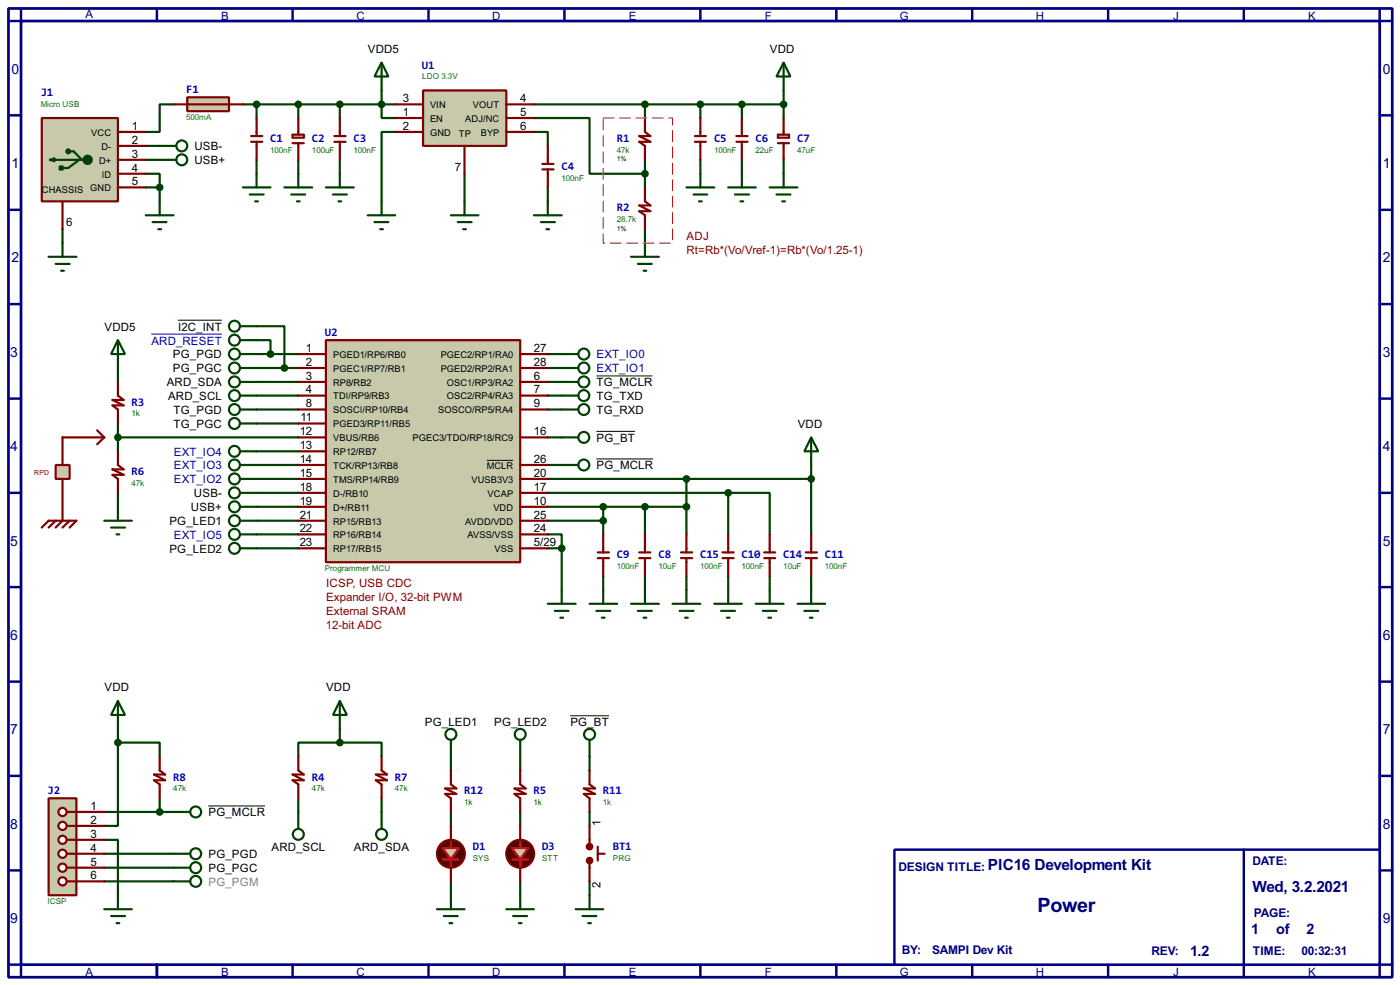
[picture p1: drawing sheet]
<svg xmlns="http://www.w3.org/2000/svg" width="256mm" height="180mm" viewBox="0 0 256 180" stroke-linecap="round" stroke-linejoin="round" font-family="sans-serif">
<path d="M1.6 1.6h253.5v177.3h-253.5zM3.9 3.9h248.9v172.7h-248.9z" fill="none" stroke="#000080" stroke-width=".5"/>
<path d="M3.9 1.6v2.3h-2.3M28.8 1.6v2.3" fill="none" stroke="#000080" stroke-width=".45"/>
<path d="M163.9 155.5h88.9v21.1h-88.9z" fill="#fff" stroke="#000080" stroke-width=".45"/>
<g fill="none" stroke="#000080" stroke-width=".45">
<path d="M53.6 1.6v2.3M78.5 1.6v2.3M103.4 1.6v2.3M128.3 1.6v2.3M153.2 1.6v2.3M178.1 1.6v2.3M203 1.6v2.3M227.9 1.6v2.3M252.8 1.6v2.3h2.3M1.6 21.1h2.3M1.6 38.4h2.3M252.8 21.1h2.3"/>
<path d="M252.8 38.4h2.3M1.6 55.7h2.3M252.8 55.7h2.3M1.6 73h2.3M252.8 73h2.3M1.6 90.2h2.3M252.8 90.2h2.3M1.6 107.5h2.3M252.8 107.5h2.3M1.6 124.8h2.3M252.8 124.8h2.3M1.6 142h2.3"/>
<path d="M1.6 159.3h2.3M227.9 155.5v23.4M252.8 142h2.3M252.8 159.3h2.3M1.6 176.6h2.3v2.3M28.8 176.6v2.3M53.6 176.6v2.3M78.5 176.6v2.3M103.4 176.6v2.3M128.3 176.6v2.3M153.2 176.6v2.3M178.1 176.6v2.3"/>
<path d="M203 176.6v2.3M255.1 176.6h-2.3v2.3"/>
</g>
<g fill="none" stroke="#004000" stroke-width=".4">
<path d="M31.8 19.1h-2.5v5.1h-2.6M44.5 19.1h27.9M47 19.1v2.5M54.7 19.1v2.5M62.3 19.1v2.5M69.9 16.6v5h2.5M97.8 19.1h45.8M118.2 19.1v2.5M128.3 19.1v2.5M135.9 19.1v2.5M143.6 16.6v5M26.7 31.8h2.6v2.5"/>
<path d="M26.7 26.7h5.6M26.7 29.3h5.6M26.7 34.3h2.6M26.7 39.4h5.1M29.3 34.3v5.1M47 29.3v2.5M54.7 29.3v2.5M62.3 29.3v2.5M72.4 24.2h-2.5v12.7M85.1 31.8v5.1M97.8 24.2h2.6v2.5M97.8 21.6h10.2v10.2h10.2"/>
<path d="M100.4 34.3v2.6M118.2 29.3v5M128.3 29.3v2.5M135.9 29.3v2.5M143.6 29.3v2.5M8.9 47h5.1M10.2 48.3h2.6M11.2 49.6h.5M11.5 42v5M28 40.7h2.5M29 42h.5M47 59.7h5.1v7.7"/>
<path d="M118.2 42v2.5M21.6 67.4v2.5M21.6 77.5v5.1M47 62.3h2.6v2.5M47 69.9h7.7M47 72.4h7.7M47 75h7.7M47 77.5h7.7M47 64.8h7.7M47 67.4h7.7M100.4 69.9h2.5M100.4 72.4h2.5"/>
<path d="M100.4 75h2.5M100.4 64.8h2.5M100.4 67.4h2.5M21.6 90.2v2.6M21.6 80.1h33.1M47 92.8h7.7M47 87.7h7.7M47 82.6h7.7M47 85.1h7.7M47 90.2h7.7M47 97.8h7.7M47 95.3h7.7"/>
<path d="M100.4 97.8h2.5v2.6M100.4 92.8h25.4M100.4 87.7h48.2M100.4 85.1h2.5M100.4 80.1h2.5M100.4 90.2h33M100.4 95.3h10.1M110.5 92.8v5M118.2 92.8v5M125.8 87.7v10.1M133.4 90.2h7.6v7.6M133.4 90.2v7.6"/>
<path d="M148.6 85.1v12.7M47 100.4h7.7M100.4 100.4h2.5M102.9 100.4v7.6M110.5 105.5v2.5M118.2 105.5v2.5M125.8 105.5v2.5M133.4 105.5v2.5M141 105.5v2.5M148.6 105.5v2.5M21.6 135.9v15.3h-2.5M21.6 135.9h7.7v2.6"/>
<path d="M21.6 133.4v2.5M62.3 135.9h-7.6v2.6M62.3 135.9h7.6v2.6M62.3 133.4v2.5M82.6 138.5v2.5M95.3 138.5v2.5M108 138.5v2.5M19.1 153.7h2.5v10.2M19.1 156.3h12.7M19.1 158.8h12.7M19.1 148.6h12.7M29.3 146.1v2.5"/>
<path d="M54.7 146.1v2.5M69.9 146.1v2.5M82.6 148.6v2.6M95.3 148.6v2.6M108 148.6v2.6M19.1 161.3h12.7M82.6 161.3v2.6M95.3 161.3v2.6M108 161.3v2.6"/>
<circle cx="33.3" cy="29.3" r="1"/>
<circle cx="33.3" cy="26.7" r="1"/>
</g>
<circle cx="29.2" cy="34.3" r=".5" fill="#004000" stroke="#004000" stroke-width=".4"/>
<path d="M7.7 21.6h13.9v15.3h-13.9z" fill="#c8c8aa" stroke="#800000" stroke-width=".4"/>
<g fill="none" stroke="#004000" stroke-width=".4">
<path d="M9.2 29.3l.8-.3v.5zM10 29.3h6.1M11 30.5h.5v.5h-.5zM11.2 30.5v.5M12.5 27.7h1l1.5 1.6M14.5 29.3l-2 1.5h-1"/>
<circle cx="12.5" cy="27.7" r=".35"/>
<circle cx="16" cy="29.3" r=".75"/>
<circle cx="16" cy="29.3" r=".5"/>
<circle cx="16.1" cy="29.3" r=".25"/>
</g>
<path d="M11.5 36.9v5.1M21.6 24.2h5.1M21.6 26.7h5.1M21.6 29.3h5.1M21.6 34.3h5.1M21.6 31.8h5.1" fill="none" stroke="#800000" stroke-width=".4"/>
<path d="M34.3 17.8h7.7v2.6h-7.7z" fill-rule="evenodd" fill="#c8c8aa" stroke="#800000" stroke-width=".4"/>
<path d="M31.8 19.1h12.7M46 24.9h2.1M46 26h2.1M47 21.6v3.3M47 26v3.3M61.3 24.9h2M61.3 26h2M62.3 21.6v3.3M62.3 26v3.3" fill="none" stroke="#800000" stroke-width=".4"/>
<circle cx="47" cy="19.1" r=".5" fill="#004000" stroke="#004000" stroke-width=".4"/>
<path d="M44.5 34.3h5.1M45.8 35.6h2.5M46.8 36.9h.5M47 31.8v2.5M52.1 34.3h5.1M53.4 35.6h2.5M54.4 36.9h.5M54.7 31.8v2.5M59.7 34.3h5.1M61 35.6h2.6M62 36.9h.5M62.3 31.8v2.5" fill="none" stroke="#004000" stroke-width=".4"/>
<path d="M77.5 16.6h15.3v10.1h-15.3z" fill="#c8c8aa" stroke="#800000" stroke-width=".4"/>
<g fill="none" stroke="#800000" stroke-width=".4">
<path d="M72.4 19.1h5.1M92.8 19.1h5M72.4 21.6h5.1M72.4 24.2h5.1M85.1 26.7v5.1M92.8 21.6h5M92.8 24.2h5M99.4 30h2M99.4 31h2M100.4 26.7v3.3M100.4 31v3.3M118.2 21.6v2.6l1 .7h-2.1l2.1 1.1h-2.1l1.1 .7v2.6"/>
<path d="M118.2 34.3v2.6l1 .7h-2.1l2.1 1.1h-2.1l1.1 .7v2.6M127.3 24.9h2M127.3 26h2M128.3 21.6v3.3M128.3 26v3.3M110.5 97.8v3.3M109.5 101.1h2.1M109.5 102.2h2.1M110.5 102.2v3.3"/>
</g>
<g fill="#004000" stroke="#004000" stroke-width=".4">
<circle cx="62.2" cy="19.1" r=".5"/>
<circle cx="135.9" cy="19.1" r=".5"/>
<circle cx="128.3" cy="19.1" r=".5"/>
<circle cx="118.1" cy="19.1" r=".5"/>
<circle cx="118.1" cy="31.8" r=".5"/>
<circle cx="143.5" cy="19.1" r=".5"/>
</g>
<g fill="none" stroke="#004000" stroke-width=".4">
<path d="M143.6 11.5l1.2 2.5h-2.5zM143.6 11.5v5.1M67.4 39.4h5M69.9 36.9v2.5M82.6 39.4h5.1M85.1 36.9v2.5M97.8 39.4h5.1M100.4 36.9v2.5M125.8 34.3h5.1M127.1 35.6h2.5M128.1 36.9h.5M128.3 31.8v2.5"/>
<path d="M133.4 34.3h5.1M134.7 35.6h2.5M135.7 36.9h.5M135.9 31.8v2.5M141 34.3h5.1M142.3 35.6h2.5M143.3 36.9h.5M143.6 31.8v2.5M68.6 40.7h2.6M69.7 42h.5M83.9 40.7h2.5M84.9 42h.5"/>
<path d="M99.1 40.7h2.6M100.1 42h.5M115.6 47h5.1M116.9 48.3h2.5M117.9 49.6h.5M118.2 44.5v2.5M44 64.8h3M44 67.4h3M44 77.5h3M44 75h3M102.9 75h3.1M102.9 72.4h3.1"/>
<path d="M44 90.2h3M44 92.8h3M100.4 110.5h5.1M101.7 111.8h2.5M102.7 113.1h.5M102.9 108v2.5M108 110.5h5.1M109.3 111.8h2.5M110.3 113.1h.5M110.5 108v2.5"/>
<circle cx="42.9" cy="67.4" r="1"/>
<circle cx="42.9" cy="64.8" r="1"/>
<circle cx="42.9" cy="75" r="1"/>
<circle cx="42.9" cy="77.5" r="1"/>
<circle cx="106.9" cy="72.4" r="1"/>
<circle cx="106.9" cy="75" r="1"/>
<circle cx="42.9" cy="90.2" r="1"/>
<circle cx="42.9" cy="92.8" r="1"/>
</g>
<path d="M8.9 146.1h5.1v17.8h-5.1z" fill="#c8c8aa" stroke="#800000" stroke-width=".4"/>
<path d="M12.2 148.6h1.8" fill="none" stroke="#800000" stroke-width=".4"/>
<circle cx="11.4" cy="148.6" r=".75" fill="#feffff" stroke="#800000" stroke-width=".4"/>
<path d="M12.2 151.2h1.8" fill="none" stroke="#800000" stroke-width=".4"/>
<circle cx="11.4" cy="151.2" r=".75" fill="#feffff" stroke="#800000" stroke-width=".4"/>
<path d="M12.2 153.7h1.8" fill="none" stroke="#800000" stroke-width=".4"/>
<circle cx="11.4" cy="153.7" r=".75" fill="#feffff" stroke="#800000" stroke-width=".4"/>
<path d="M12.2 156.3h1.8" fill="none" stroke="#800000" stroke-width=".4"/>
<circle cx="11.4" cy="156.3" r=".75" fill="#feffff" stroke="#800000" stroke-width=".4"/>
<path d="M12.2 158.8h1.8" fill="none" stroke="#800000" stroke-width=".4"/>
<circle cx="11.4" cy="158.8" r=".75" fill="#feffff" stroke="#800000" stroke-width=".4"/>
<path d="M12.2 161.3h1.8" fill="none" stroke="#800000" stroke-width=".4"/>
<circle cx="11.4" cy="161.3" r=".75" fill="#feffff" stroke="#800000" stroke-width=".4"/>
<path d="M54.7 138.5v2.5l1 .8h-2.1l2.1 1h-2.1l1.1 .8v2.5M14 148.6h5.1M14 151.2h5.1M14 153.7h5.1M14 156.3h5.1M14 158.8h5.1M14 161.3h5.1" fill="none" stroke="#800000" stroke-width=".4"/>
<g fill="none" stroke="#004000" stroke-width=".4">
<path d="M69.9 11.5l1.3 2.5h-2.6zM69.9 11.5v5.1M21.6 128.3l1.3 2.6h-2.5zM21.6 128.3v5.1M31.8 148.6h3.1M31.8 156.3h3.1M31.8 158.8h3.1M19.1 166.4h5.1M20.4 167.7h2.5M21.4 169h.5M21.6 163.9v2.5M31.8 161.3h3.1"/>
<circle cx="35.8" cy="148.6" r="1"/>
<circle cx="35.8" cy="156.3" r="1"/>
<circle cx="35.8" cy="158.8" r="1"/>
<circle cx="35.8" cy="161.3" r="1"/>
</g>
<path d="M38.2 147.5h10.4" fill="none" stroke="#000" stroke-width=".18"/>
<circle cx="21.6" cy="135.9" r=".5" fill="#004000" stroke="#004000" stroke-width=".4"/>
<circle cx="82.6" cy="156.3" r="2.55" fill="#400000" stroke="#800000" stroke-width=".4"/>
<path d="M81.1 155.2h1.5v-1.2v1.2h1.5l-1.5 2.1h1.5h-3h1.5v1.3v-1.3z" fill-rule="evenodd" fill="#c8c8aa" stroke="#f00" stroke-width=".4"/>
<g fill="none" stroke="#800000" stroke-width=".4">
<path d="M21.6 69.9v2.5l1.1 .8h-2.1l2.1 1h-2.1l1 .8v2.5M21.6 82.6v2.5l1.1 .8h-2.1l2.1 1h-2.1l1 .8v2.5M118.2 97.8v3.3M125.8 97.8v3.3M133.4 97.8v3.3M141 97.8v3.3M148.6 97.8v3.3M117.1 101.1h2.1M117.1 102.2h2.1M118.2 102.2v3.3M124.8 101.1h2M124.8 102.2h2"/>
<path d="M125.8 102.2v3.3M132.4 101.1h2M132.4 102.2h2M133.4 102.2v3.3M140 101.1h2M140 102.2h2M141 102.2v3.3M147.6 101.1h2.1M147.6 102.2h2.1M148.6 102.2v3.3M29.3 138.5v2.5l1 .8h-2.1l2.1 1h-2.1l1.1 .8v2.5M69.9 138.5v2.5l1 .8h-2l2 1h-2l1 .8v2.5"/>
<path d="M82.6 141v2.6l1 .7h-2l2 1h-2l1 .8v2.5M82.6 151.2v2.5M82.6 158.8v2.5M108 141v2.6l1 .7h-2l2 1h-2l1 .8v2.5M108 151.2v3.8M108 157.5v3.8M109.5 155v2.5M109.5 156.3h1.3"/>
</g>
<g fill="none" stroke="#004000" stroke-width=".4">
<path d="M44 59.7h3M21.6 62.3l1.3 2.5h-2.5zM21.6 62.3v5.1M44 62.3h3M102.9 69.9h3.1M102.9 67.4h3.1M102.9 64.8h3.1M19.1 95.3h5.1M20.4 96.6h2.5M21.4 97.8h.5M21.6 92.8v2.5M44 97.8h3"/>
<path d="M44 85.1h3M44 87.7h3M44 82.6h3M102.9 80.1h3.1M102.9 85.1h3.1M148.6 80.1l1.3 2.5h-2.5zM148.6 80.1v5M44 100.4h3M115.6 110.5h5.1M116.9 111.8h2.5M117.9 113.1h.5M118.2 108v2.5"/>
<path d="M123.2 110.5h5.1M124.5 111.8h2.6M125.5 113.1h.5M125.8 108v2.5M130.9 110.5h5M132.1 111.8h2.6M133.2 113.1h.5M133.4 108v2.5M138.5 110.5h5.1M139.8 111.8h2.5M140.8 113.1h.5M141 108v2.5"/>
<path d="M146.1 110.5h5.1M147.4 111.8h2.5M148.4 113.1h.5M148.6 108v2.5M82.6 135.4v3.1M108 135.4v3.1M54.7 148.6v3.1M69.9 148.6v3.1M80.1 166.4h5M81.3 167.7h2.6M82.4 169h.5M82.6 163.9v2.5"/>
<path d="M105.5 166.4h5M106.7 167.7h2.6M107.8 169h.5M108 163.9v2.5"/>
<circle cx="42.9" cy="59.7" r="1"/>
<circle cx="42.9" cy="62.3" r="1"/>
<circle cx="106.9" cy="64.8" r="1"/>
<circle cx="106.9" cy="69.9" r="1"/>
<circle cx="106.9" cy="67.4" r="1"/>
<circle cx="42.9" cy="97.8" r="1"/>
<circle cx="42.9" cy="87.7" r="1"/>
<circle cx="42.9" cy="82.6" r="1"/>
<circle cx="42.9" cy="85.1" r="1"/>
<circle cx="106.9" cy="85.1" r="1"/>
<circle cx="106.9" cy="80.1" r="1"/>
<circle cx="42.9" cy="100.4" r="1"/>
<circle cx="82.6" cy="134.4" r="1"/>
<circle cx="108" cy="134.4" r="1"/>
<circle cx="54.6" cy="152.7" r="1"/>
<circle cx="69.9" cy="152.7" r="1"/>
</g>
<g fill="#800000" stroke="#800000" stroke-width=".4">
<circle cx="108" cy="155" r=".5"/>
<circle cx="108" cy="157.5" r=".5"/>
</g>
<path d="M32.6 58.6h8.1M109.3 79h7.1M109.3 68.8h10.3M109.3 84h10.4M104.5 131h7.1" fill="none" stroke="#000" stroke-width=".18"/>
<path d="M27.7 61.2h13" fill="none" stroke="#0000c0" stroke-width=".18"/>
<g fill="#004000" stroke="#004000" stroke-width=".4">
<circle cx="102.9" cy="100.4" r=".5"/>
<circle cx="133.4" cy="90.2" r=".5"/>
<circle cx="125.7" cy="92.8" r=".5"/>
<circle cx="125.7" cy="87.7" r=".5"/>
<circle cx="118.1" cy="92.8" r=".5"/>
<circle cx="148.6" cy="87.7" r=".5"/>
<circle cx="69.9" cy="19.1" r=".5"/>
<circle cx="29.2" cy="148.6" r=".5"/>
</g>
<path d="M59.7 62.3h35.6v40.6h-35.6z" fill="#c8c8aa" stroke="#800000" stroke-width=".4"/>
<g fill="none" stroke="#800000" stroke-width=".4">
<path d="M54.7 64.8h5M54.7 67.4h5M54.7 69.9h5M54.7 72.4h5M54.7 75h5M54.7 77.5h5M95.3 64.8h5.1M95.3 67.4h5.1M95.3 69.9h5.1M95.3 72.4h5.1M95.3 75h5.1M54.7 92.8h5"/>
<path d="M54.7 80.1h5M54.7 82.6h5M54.7 85.1h5M54.7 87.7h5M54.7 90.2h5M54.7 95.3h5M54.7 97.8h5M95.3 92.8h5.1M95.3 80.1h5.1M95.3 85.1h5.1M95.3 87.7h5.1M95.3 90.2h5.1"/>
<path d="M95.3 95.3h5.1M95.3 97.8h5.1M54.7 100.4h5M95.3 100.4h5.1"/>
</g>
<path d="M89.2 84.3h4.8" fill="none" stroke="#000" stroke-width=".18"/>
<circle cx="95.3" cy="156.3" r="2.55" fill="#400000" stroke="#800000" stroke-width=".4"/>
<path d="M93.8 155.2h1.5v-1.2v1.2h1.5l-1.5 2.1h1.5h-3h1.5v1.3v-1.3z" fill-rule="evenodd" fill="#c8c8aa" stroke="#f00" stroke-width=".4"/>
<g fill="none" stroke="#800000" stroke-width=".4">
<path d="M53.6 26.2h2.1M53.6 24.7h2.1v.5h-2.1zM54.7 21.6v3.1M54.7 26.2v3.1M134.9 24.9h2.1M134.9 26h2.1M135.9 21.6v3.3M135.9 26v3.3M142.5 26.2h2.1M142.5 24.7h2.1v.5h-2.1zM143.6 21.6v3.1M143.6 26.2v3.1"/>
<path d="M7.7 96.6l1.2-1.3h5.1l-1.2 1.3M10.2 95.3l-1.3 1.3M11.5 95.3l-1.3 1.3M12.8 95.3l-1.3 1.3M95.3 141v2.6l1 .7h-2l2 1h-2l1 .8v2.5M95.3 151.2v2.5M95.3 158.8v2.5"/>
</g>
<g fill="none" stroke="#004000" stroke-width=".4">
<path d="M44 95.3h3M95.3 135.4v3.1M92.8 166.4h5M94 167.7h2.6M95.1 169h.5M95.3 163.9v2.5"/>
<circle cx="42.9" cy="95.3" r="1"/>
<circle cx="95.3" cy="134.4" r="1"/>
</g>
<g fill="#004000" stroke="#004000" stroke-width=".4">
<circle cx="21.6" cy="80.1" r=".5"/>
<circle cx="54.6" cy="19.1" r=".5"/>
<circle cx="110.5" cy="95.3" r=".5"/>
<circle cx="110.5" cy="92.8" r=".5"/>
</g>
<path d="M110.5 21.6h12.7v22.9h-12.7z" fill="none" stroke="#fff" stroke-width=".18"/>
<path d="M110.5 21.6h12.7v22.9h-12.7z" fill="none" stroke="#f00" stroke-width=".18" stroke-dasharray="2 1"/>
<g fill="#c8c8aa" stroke="#800000" stroke-width=".4">
<path d="M10.2 85.1h2.6v2.6h-2.6z"/>
<path d="M11.5 87.7v7.6z"/>
<path d="M11.5 80.1v5z"/>
<path d="M11.5 80.1h7.6z"/>
</g>
<path d="M17.8 78.8l1.3 1.3-1.3 1.2" fill="none" stroke="#800000" stroke-width=".4"/>
<g fill="none" stroke="#004000" stroke-width=".4">
<path d="M44 72.4h3M44 69.9h3M62.3 128.3l1.3 2.6h-2.6zM62.3 128.3v5.1"/>
<circle cx="42.9" cy="72.4" r="1"/>
<circle cx="42.9" cy="69.9" r="1"/>
</g>
<g fill="#004000" stroke="#004000" stroke-width=".4">
<circle cx="62.2" cy="135.9" r=".5"/>
<circle cx="49.5" cy="64.8" r=".5"/>
<circle cx="52.1" cy="67.4" r=".5"/>
</g>
<text font-size="4.1" fill="#000080" x="190.1" y="167">Power</text>
<g font-size="3.2" fill="#000080">
<text x="180.9" y="159.3">PIC16 Development Kit</text>
<text x="229.4" y="163.3">Wed, 3.2.2021</text>
</g>
<g font-size="3" fill="#000080">
<text x="229.2" y="171">1</text>
<text x="233.8" y="171">of</text>
<text x="239.4" y="171">2</text>
<text x="218" y="175">1.2</text>
</g>
<g font-size="2.9" fill="#000080">
<text x="2.1" y="13.5">0</text>
<text x="253.4" y="13.5">0</text>
<text x="2.1" y="30.7">1</text>
<text x="253.4" y="30.7">1</text>
<text x="2.1" y="48">2</text>
<text x="253.4" y="48">2</text>
<text x="1.9" y="65.3">3</text>
<text x="253.4" y="65.3">3</text>
<text x="1.9" y="82.5">4</text>
<text x="253.4" y="82.5">4</text>
<text x="1.9" y="99.9">5</text>
<text x="253.4" y="99.9">5</text>
<text x="1.9" y="117.1">6</text>
<text x="253.4" y="117.1">6</text>
<text x="1.9" y="134.4">7</text>
<text x="253.4" y="134.4">7</text>
<text x="1.9" y="151.7">8</text>
<text x="253.4" y="151.7">8</text>
<text x="1.9" y="168.9">9</text>
<text x="253.4" y="168.9">9</text>
</g>
<g font-size="2.5" fill="#0000c0">
<text x="7.5" y="17.6">J1</text>
<text x="34.1" y="17.1">F1</text>
<text x="77.3" y="12.5">U1</text>
<text x="49.5" y="26">C1</text>
<text x="57.2" y="26">C2</text>
<text x="64.8" y="26">C3</text>
<text x="113" y="26">R1</text>
<text x="130.8" y="26">C5</text>
<text x="138.4" y="26">C6</text>
<text x="146.1" y="26">C7</text>
<text x="102.9" y="31.1">C4</text>
<text x="113" y="38.7">R2</text>
<text x="59.5" y="61.6">U2</text>
<text x="24.1" y="74.3">R3</text>
<text x="24.1" y="87">R6</text>
<text x="113" y="102.2">C9</text>
<text x="120.7" y="102.2">C8</text>
<text x="128.3" y="102.2">C15</text>
<text x="135.9" y="102.2">C10</text>
<text x="143.5" y="102.2">C14</text>
<text x="151.1" y="102.2">C11</text>
<text x="31.8" y="142.9">R8</text>
<text x="57.2" y="142.9">R4</text>
<text x="72.4" y="142.9">R7</text>
<text x="8.7" y="145.4">J2</text>
<text x="85.1" y="145.4">R12</text>
<text x="97.8" y="145.4">R5</text>
<text x="110.5" y="145.4">R11</text>
<text x="86.6" y="155.6">D1</text>
<text x="99.3" y="155.6">D3</text>
<text x="112.3" y="155.6">BT1</text>
</g>
<g font-size="2.5" fill="#000080">
<text x="164.6" y="159.4">DESIGN TITLE:</text>
<text x="229.4" y="158.4">DATE:</text>
<text x="229.7" y="167.8">PAGE:</text>
<text x="165.2" y="174.6">BY:</text>
<text x="170.7" y="174.6">SAMPI Dev Kit</text>
<text x="210.9" y="174.8">REV:</text>
<text x="229.5" y="174.8">TIME:</text>
<text x="238.5" y="174.8">00:32:31</text>
</g>
<g font-size="2.4" fill="#000080">
<text x="15.6" y="3.4">A</text>
<text x="40.5" y="3.6">B</text>
<text x="65.3" y="3.6">C</text>
<text x="90.2" y="3.6">D</text>
<text x="115.2" y="3.6">E</text>
<text x="140.1" y="3.6">F</text>
<text x="164.8" y="3.6">G</text>
<text x="189.8" y="3.6">H</text>
<text x="214.9" y="3.6">J</text>
<text x="239.6" y="3.6">K</text>
<text x="15.6" y="178.7">A</text>
<text x="40.5" y="178.7">B</text>
<text x="65.3" y="178.7">C</text>
<text x="90.2" y="178.7">D</text>
<text x="115.2" y="178.7">E</text>
<text x="140.1" y="178.7">F</text>
<text x="164.8" y="178.7">G</text>
<text x="189.8" y="178.7">H</text>
<text x="214.9" y="178.7">J</text>
<text x="239.6" y="178.7">K</text>
</g>
<g font-size="2.4">
<text x="67.4" y="9.7">VDD5</text>
<text x="141" y="9.7">VDD</text>
<text x="24.2" y="23.8">1</text>
<text x="73.8" y="21.2">1</text>
<text x="73.8" y="23.8">2</text>
<text x="73.8" y="18.7">3</text>
<text x="95.3" y="18.7">4</text>
<text x="95.3" y="21.2">5</text>
<text x="95.3" y="23.8">6</text>
<text x="24.2" y="26.3">2</text>
<text x="24.2" y="28.9">3</text>
<text x="35.6" y="27.5">USB-</text>
<text x="24.2" y="33.9">5</text>
<text x="24.2" y="31.4">4</text>
<text x="35.6" y="30">USB+</text>
<text x="83.4" y="31.2">7</text>
<text x="12.1" y="41.4">6</text>
<text x="19.1" y="60.5">VDD5</text>
<text x="31.7" y="65.6">PG_PGD</text>
<text x="32.6" y="60.5">I2C_INT</text>
<text x="56.1" y="64.4">1</text>
<text x="97.8" y="64.4">27</text>
<text x="30.5" y="70.7">ARD_SDA</text>
<text x="31.7" y="68.1">PG_PGC</text>
<text x="56.1" y="67">2</text>
<text x="56.1" y="69.5">3</text>
<text x="56.1" y="72">4</text>
<text x="97.8" y="69.5">6</text>
<text x="97.8" y="72">7</text>
<text x="97.8" y="67">28</text>
<text x="109.3" y="70.7">TG_MCLR</text>
<text x="30.8" y="73.2">ARD_SCL</text>
<text x="31.8" y="75.8">TG_PGD</text>
<text x="55.1" y="77.1">11</text>
<text x="56.1" y="74.6">8</text>
<text x="97.8" y="74.6">9</text>
<text x="109.3" y="75.8">TG_RXD</text>
<text x="109.3" y="73.2">TG_TXD</text>
<text x="31.8" y="78.3">TG_PGC</text>
<text x="54.9" y="79.7">12</text>
<text x="54.9" y="82.2">13</text>
<text x="97.8" y="79.7">16</text>
<text x="109.3" y="80.8">PG_BT</text>
<text x="146.1" y="78.3">VDD</text>
<text x="54.9" y="84.7">14</text>
<text x="54.9" y="87.3">15</text>
<text x="54.9" y="89.8">18</text>
<text x="97.8" y="89.8">17</text>
<text x="97.8" y="87.3">20</text>
<text x="97.8" y="84.7">26</text>
<text x="109.3" y="85.9">PG_MCLR</text>
<text x="35" y="93.6">USB+</text>
<text x="35.5" y="91">USB-</text>
<text x="54.9" y="92.4">19</text>
<text x="54.9" y="94.9">21</text>
<text x="97.8" y="92.4">10</text>
<text x="97.8" y="94.9">25</text>
<text x="31" y="101.2">PG_LED2</text>
<text x="31" y="96.1">PG_LED1</text>
<text x="54.9" y="97.4">22</text>
<text x="54.9" y="100">23</text>
<text x="97.8" y="100">5/29</text>
<text x="97.8" y="97.4">24</text>
<text x="19.1" y="126.6">VDD</text>
<text x="59.7" y="126.6">VDD</text>
<text x="77.8" y="132.9">PG_LED1</text>
<text x="90.5" y="132.9">PG_LED2</text>
<text x="104.5" y="132.9">PG_BT</text>
<text x="16.6" y="148.2">1</text>
<text x="38.2" y="149.4">PG_MCLR</text>
<text x="16.6" y="150.8">2</text>
<text x="16.6" y="153.3">3</text>
<text x="16.6" y="155.9">4</text>
<text x="49.7" y="155.8">ARD_SCL</text>
<text x="64.8" y="155.8">ARD_SDA</text>
<text x="110" y="151.2" transform="rotate(-90 110 151.2)">1</text>
<text x="16.6" y="158.4">5</text>
<text x="16.6" y="160.9">6</text>
<text x="38.2" y="157.1">PG_PGD</text>
<text x="38.2" y="159.6">PG_PGC</text>
<text x="110" y="162.5" transform="rotate(-90 110 162.5)">2</text>
</g>
<g font-size="2.4" fill="#800000">
<text x="125.8" y="46.5">Rt=Rb*(Vo/Vref-1)=Rb*(Vo/1.25-1)</text>
<text x="125.8" y="43.9">ADJ</text>
<text x="59.7" y="107.5">ICSP, USB CDC</text>
<text x="59.7" y="110">Expander I/O, 32-bit PWM</text>
<text x="59.7" y="112.5">External SRAM</text>
<text x="59.7" y="115.1">12-bit ADC</text>
</g>
<g font-size="2.4" fill="#0000c0">
<text x="27.7" y="63.1">ARD_RESET</text>
<text x="109.3" y="65.6">EXT_IO0</text>
<text x="109.3" y="68.1">EXT_IO1</text>
<text x="31.8" y="83.4">EXT_IO4</text>
<text x="31.8" y="88.5">EXT_IO2</text>
<text x="31.8" y="85.9">EXT_IO3</text>
<text x="31.8" y="98.6">EXT_IO5</text>
</g>
<text font-size="2.4" fill="#808080" x="38.2" y="162.1">PG_PGM</text>
<g font-size="1.9">
<text x="78.8" y="22.3">EN</text>
<text x="78.8" y="19.8">VIN</text>
<text x="85.2" y="22.3">ADJ/NC</text>
<text x="86.6" y="19.8">VOUT</text>
<text x="16.7" y="24.9">VCC</text>
<text x="18.2" y="30">D+</text>
<text x="18.6" y="27.4">D-</text>
<text x="78.8" y="24.9">GND</text>
<text x="84" y="25.2">TP</text>
<text x="88.1" y="24.9">BYP</text>
<text x="7.7" y="35.3">CHASSIS GND</text>
<text x="18.6" y="32.5">ID</text>
<text x="61" y="65.5">PGED1/RP6/RB0</text>
<text x="80.7" y="65.5">PGEC2/RP1/RA0</text>
<text x="61" y="68.1">PGEC1/RP7/RB1</text>
<text x="61" y="70.6">RP8/RB2</text>
<text x="80.7" y="68.1">PGED2/RP2/RA1</text>
<text x="81.9" y="70.6">OSC1/RP3/RA2</text>
<text x="61" y="73.1">TDI/RP9/RB3</text>
<text x="61" y="75.7">SOSCI/RP10/RB4</text>
<text x="80.3" y="75.7">SOSCO/RP5/RA4</text>
<text x="81.9" y="73.1">OSC2/RP4/RA3</text>
<text x="61" y="78.2">PGED3/RP11/RB5</text>
<text x="61" y="80.8">VBUS/RB6</text>
<text x="61" y="83.3">RP12/RB7</text>
<text x="75.6" y="80.8">PGEC3/TDO/RP18/RC9</text>
<text x="61" y="85.8">TCK/RP13/RB8</text>
<text x="61" y="88.4">TMS/RP14/RB9</text>
<text x="86.4" y="88.4">VUSB3V3</text>
<text x="89.2" y="85.8">MCLR</text>
<text x="61" y="90.9">D-/RB10</text>
<text x="61" y="93.5">D+/RB11</text>
<text x="89.3" y="90.9">VCAP</text>
<text x="90.4" y="93.5">VDD</text>
<text x="61" y="96">RP15/RB13</text>
<text x="61" y="98.5">RP16/RB14</text>
<text x="61" y="101.1">RP17/RB15</text>
<text x="85.2" y="96">AVDD/VDD</text>
<text x="85.6" y="98.5">AVSS/VSS</text>
<text x="90.6" y="101.1">VSS</text>
</g>
<g font-size="1.7" fill="#008000">
<text x="77.3" y="14.5">LDO 3.3V</text>
<text x="7.5" y="19.6">Micro USB</text>
<text x="34.1" y="22">500mA</text>
<text x="49.5" y="27.9">100nF</text>
<text x="57.2" y="27.9">100uF</text>
<text x="64.8" y="27.9">100nF</text>
<text x="113" y="27.9">47k</text>
<text x="130.8" y="27.9">100nF</text>
<text x="138.4" y="27.9">22uF</text>
<text x="146.1" y="27.9">47uF</text>
<text x="102.9" y="33.1">100nF</text>
<text x="113" y="40.7">28.7k</text>
<text x="24.1" y="76.2">1k</text>
<text x="24.1" y="88.9">47k</text>
<text x="59.5" y="104.6">Programmer MCU</text>
<text x="113" y="104.2">100nF</text>
<text x="120.7" y="104.2">10uF</text>
<text x="128.3" y="104.2">100nF</text>
<text x="135.9" y="104.2">100nF</text>
<text x="143.5" y="104.2">10uF</text>
<text x="151.1" y="104.2">100nF</text>
<text x="31.8" y="144.8">47k</text>
<text x="57.2" y="144.8">47k</text>
<text x="72.4" y="144.8">47k</text>
<text x="85.1" y="147.4">1k</text>
<text x="97.8" y="147.4">1k</text>
<text x="110.5" y="147.4">1k</text>
<text x="86.6" y="157.5">SYS</text>
<text x="99.3" y="157.5">STT</text>
<text x="112.3" y="157.5">PRG</text>
<text x="8.7" y="165.5">ICSP</text>
</g>
<g font-size="1.4">
<text x="113" y="29.5">1%</text>
<text x="113" y="42.2">1%</text>
</g>
<text font-size="1.4" fill="#800000" x="6.3" y="87">RPD</text>
</svg>
